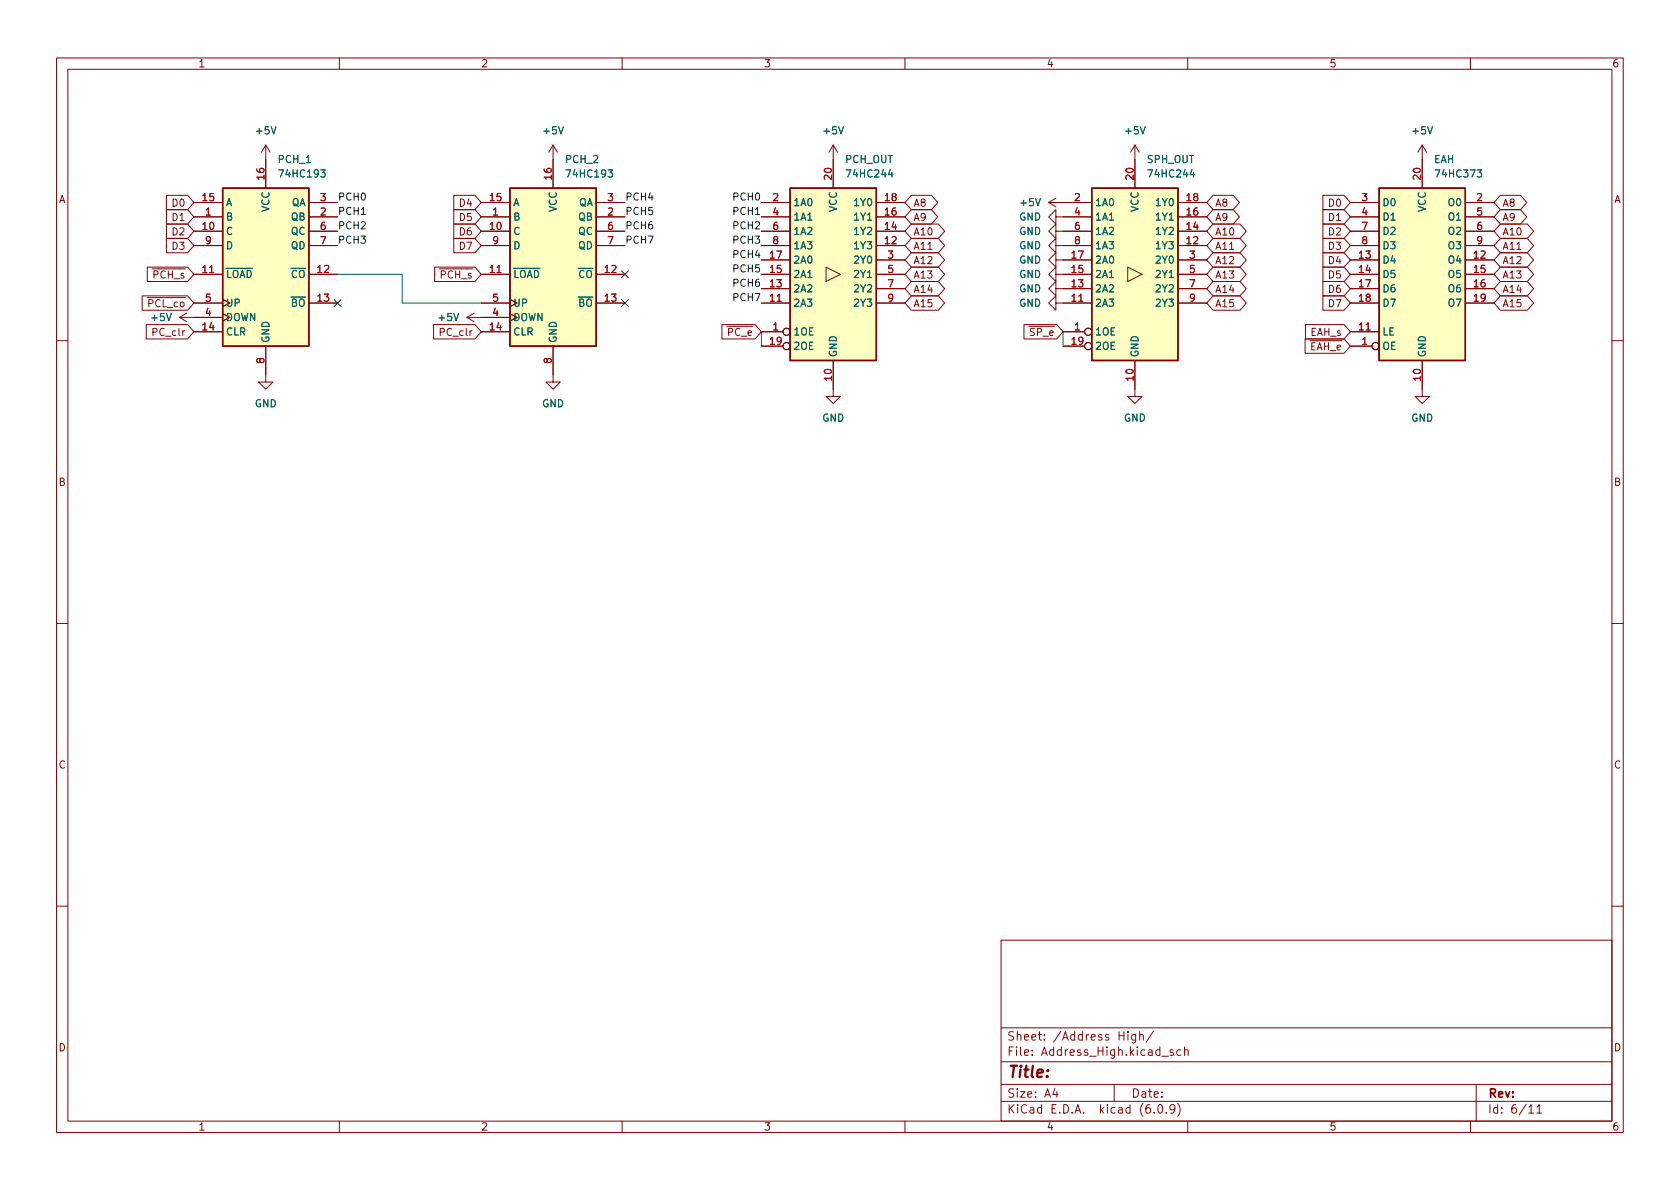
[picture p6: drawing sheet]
<svg xmlns="http://www.w3.org/2000/svg" width="297mm" height="210mm" viewBox="0 0 297 210" stroke-linecap="round" stroke-linejoin="round" font-family="sans-serif">
<g fill="none" stroke="#840000" stroke-width=".18">
<path d="M10 10.2h277v190.1h-277zM12 12.2h273v186.1h-273zM60 10.2v2M110 10.2v2M160 10.2v2M210 10.2v2M260 10.2v2M29.4 34.5h3.8l1.1 1.3-1.1 1.3h-3.8zM29.4 39.6h3.8l1.1 1.3-1.1 1.3h-3.8zM29.4 37.1h3.8l1.1 1.2-1.1 1.3h-3.8zM34.3 35.8h5.1M34.3 38.3h5.1"/>
<path d="M47 25.6v7.7M47 25.6l-.8 1.3M47 25.6l.8 1.3M54.6 35.8h5.1M54.6 38.3h5.1M80.2 37.1h3.8l1.1 1.2-1.1 1.3h-3.8zM80.2 39.6h3.8l1.1 1.3-1.1 1.3h-3.8zM80.2 34.5h3.8l1.1 1.3-1.1 1.3h-3.8zM85.1 35.8h5.1M85.1 38.3h5.1M97.8 25.6l-.8 1.3M97.8 25.6v7.7"/>
<path d="M97.8 25.6l.8 1.3M105.4 35.8h5.1M105.4 38.3h5.1M134.6 35.8h5.1M134.6 38.3h5.1M147.3 25.6l-.7 1.3M147.3 25.6v7.7M147.3 25.6l.8 1.3M154.9 35.8h5.1M154.9 38.3h5.1M161.1 34.5h3.6l1.1 1.3-1.1 1.3h-3.6l-1.1-1.3zM161.1 39.6h4.8l1.1 1.3-1.1 1.3h-4.8l-1.1-1.3z"/>
<path d="M161.1 37.1h3.6l1.1 1.2-1.1 1.3h-3.6l-1.1-1.3zM185.4 35.8l1.3 .8M185.4 35.8h7.6M186.7 38.3v-1.2l-1.3 1.2 1.3 1.3v-1.3h6.3M186.7 35l-1.3 .8M200.7 25.6v7.7M200.7 25.6l-.8 1.3M200.7 25.6l.7 1.3M208.3 35.8h5.1M208.3 38.3h5.1M214.5 34.5h3.5l1.2 1.3-1.2 1.3h-3.5l-1.1-1.3zM214.5 39.6h4.7l1.2 1.3-1.2 1.3h-4.7l-1.1-1.3z"/>
<path d="M214.5 37.1h3.5l1.2 1.2-1.2 1.3h-3.5l-1.1-1.3zM233.9 34.5h3.7l1.2 1.3-1.2 1.3h-3.7zM233.9 39.6h3.7l1.2 1.3-1.2 1.3h-3.7zM233.9 37.1h3.7l1.2 1.2-1.2 1.3h-3.7zM238.8 35.8h5M238.8 38.3h5M251.5 25.6l-.8 1.3M251.5 25.6v7.7M251.5 25.6l.7 1.3M259.1 35.8h5.1M259.1 38.3h5.1M265.3 39.6h4.8l1.1 1.3-1.1 1.3h-4.8l-1.1-1.3z"/>
<path d="M265.3 34.5h3.5l1.2 1.3-1.2 1.3h-3.5l-1.1-1.3zM265.3 37.1h3.5l1.2 1.2-1.2 1.3h-3.5l-1.1-1.3zM25.1 52.3h8.1l1.1 1.3-1.1 1.3h-8.1zM25.9 57.4h7.3l1.1 1.3-1.1 1.2h-7.3zM26 47.2h7.2l1.1 1.3-1.1 1.3h-7.2zM29.4 42.2h3.8l1.1 1.2-1.1 1.3h-3.8zM31.7 56.1h7.7M31.7 56.1l1.3 .8M33 55.4l-1.3 .7M34.3 58.7h5.1M34.3 48.5h5.1M34.3 53.6h5.1"/>
<path d="M34.3 40.9h5.1M34.3 43.4h5.1M39.4 55.5l1.2 .6-1.2 .7M39.4 53l1.2 .6-1.2 .6M54.6 48.5h5.1M54.6 53.6h5.1M54.6 40.9h5.1M54.6 43.4h5.1M76.7 57.4h7.3l1.1 1.3-1.1 1.2h-7.3zM76.8 47.2h7.2l1.1 1.3-1.1 1.3h-7.2zM80.2 42.2h3.8l1.1 1.2-1.1 1.3h-3.8zM82.5 56.1l1.3 .8"/>
<path d="M82.5 56.1h7.7M83.8 55.4l-1.3 .7M85.1 58.7h5.1M85.1 48.5h5.1M85.1 53.6h5.1M85.1 40.9h5.1M85.1 43.4h5.1M90.2 55.5l1.2 .6-1.2 .7M90.2 53l1.2 .6-1.2 .6M105.4 48.5h5.1M105.4 53.6h5.1M105.4 40.9h5.1"/>
<path d="M105.4 43.4h5.1M127.6 57.4h5.9l1.1 1.3-1.1 1.2h-5.9zM134.6 58.7h3.8M134.6 46h5.1M134.6 48.5h5.1M134.6 51h5.1M134.6 53.6h5.1M134.6 40.9h5.1M134.6 43.4h5.1M146 47.2l2.6 1.3-2.6 1.3zM154.9 46h5.1M154.9 48.5h5.1"/>
<path d="M154.9 51h5.1M154.9 53.6h5.1M154.9 40.9h5.1M154.9 43.4h5.1M161.1 49.8h4.8l1.1 1.2-1.1 1.3h-4.8l-1.1-1.3zM161.1 52.3h4.8l1.1 1.3-1.1 1.3h-4.8l-1.1-1.3zM161.1 47.2h4.8l1.1 1.3-1.1 1.3h-4.8l-1.1-1.3zM161.1 44.7h4.8l1.1 1.3-1.1 1.2h-4.8l-1.1-1.2zM161.1 42.2h4.8l1.1 1.2-1.1 1.3h-4.8l-1.1-1.3zM181 57.4h5.8l1.2 1.3-1.2 1.2h-5.8zM186.7 46v-1.3l-1.3 1.3 1.3 1.2v-1.2h6.3M186.7 48.5v-1.3l-1.3 1.3 1.3 1.3v-1.3h6.3"/>
<path d="M186.7 53.6v-1.3l-1.3 1.3 1.3 1.3v-1.3h6.3M186.7 51v-1.2l-1.3 1.2 1.3 1.3v-1.3h6.3M186.7 40.9v-1.3l-1.3 1.3 1.3 1.3v-1.3h6.3M186.7 43.4v-1.2l-1.3 1.2 1.3 1.3v-1.3h6.3M188 58.7h3.8M199.4 47.2l2.5 1.3-2.5 1.3zM208.3 46h5.1M208.3 48.5h5.1M208.3 51h5.1M208.3 53.6h5.1M208.3 40.9h5.1M208.3 43.4h5.1"/>
<path d="M214.5 44.7h4.7l1.2 1.3-1.2 1.2h-4.7l-1.1-1.2zM214.5 49.8h4.7l1.2 1.2-1.2 1.3h-4.7l-1.1-1.3zM214.5 42.2h4.7l1.2 1.2-1.2 1.3h-4.7l-1.1-1.3zM214.5 47.2h4.7l1.2 1.3-1.2 1.3h-4.7l-1.1-1.3zM214.5 52.3h4.7l1.2 1.3-1.2 1.3h-4.7l-1.1-1.3zM230.8 59.9h6.8l1.2 1.3-1.2 1.3h-6.8zM230.8 57.4h6.8l1.2 1.3-1.2 1.2h-6.8zM233.9 52.3h3.7l1.2 1.3-1.2 1.3h-3.7zM233.9 47.2h3.7l1.2 1.3-1.2 1.3h-3.7zM233.9 49.8h3.7l1.2 1.2-1.2 1.3h-3.7zM233.9 42.2h3.7l1.2 1.2-1.2 1.3h-3.7zM233.9 44.7h3.7l1.2 1.3-1.2 1.2h-3.7z"/>
<path d="M238.8 58.7h5M238.8 46h5M238.8 48.5h5M238.8 51h5M238.8 53.6h5M238.8 40.9h5M238.8 43.4h5M259.1 46h5.1M259.1 48.5h5.1M259.1 51h5.1M259.1 53.6h5.1M259.1 40.9h5.1"/>
<path d="M259.1 43.4h5.1M265.3 44.7h4.8l1.1 1.3-1.1 1.2h-4.8l-1.1-1.2zM265.3 49.8h4.8l1.1 1.2-1.1 1.3h-4.8l-1.1-1.3zM265.3 42.2h4.8l1.1 1.2-1.1 1.3h-4.8l-1.1-1.3zM265.3 47.2h4.8l1.1 1.3-1.1 1.3h-4.8l-1.1-1.3zM265.3 52.3h4.8l1.1 1.3-1.1 1.3h-4.8l-1.1-1.3zM10 60.2h2M47 61.2v6.4h1.3l-1.3 1.2-1.3-1.2h1.3M97.8 61.2v6.4h1.3l-1.3 1.2-1.3-1.2h1.3M134.6 61.2h3.8M147.3 63.7v6.4h1.3l-1.3 1.3-1.3-1.3h1.3M188 61.2h3.8"/>
<path d="M200.7 63.7v6.4h1.2l-1.2 1.3-1.3-1.3h1.3M238.8 61.2h3.8M251.5 63.7v6.4h1.2l-1.2 1.3-1.3-1.3h1.3M285 60.2h2M10 110.2h2M285 110.2h2M10 160.2h2M177 166.3h108v32h-108zM285 160.2h2M60 198.3v2M110 198.3v2M160 198.3v2"/>
<path d="M177 194.8h108M177 191.8h108M177 187.8h108M177 181.8h108M186.5 192.5l-.4 1h1M186.9 193v1M197 191.8v3M199.4 182.4v.2M199.4 182.9v1M200.8 182.9v1.2l-.3 .3h-.4M200.8 183l-.4-.1-.3 .3v.4l.1 .3h.6M201.5 183.1l.2-.2 .4 .1v.9"/>
<path d="M201.5 182.4v1.5M203.9 182.4l-1.3 1.9M204.1 196.7v.1M204.9 195.4l.2-.1a.81 .81 0 0 1 .6 .7 .81 .81 0 0 1-.3 .8h-.2a.81 .81 0 0 1-.6-.6 .81 .81 0 0 1 .3-.8zM205.4 186.8h1.2M206.2 196.7v.1M207.4 185.7l-.3-.1-.2 .2v.3l.5 .1v.4h-.5M207.7 196l-.3 .3h-.3l-.2-.3 .1-.6 .4-.1 .2 .2a.99 .99 0 0 1-.3 1.3h-.3M208.2 195.1a1.72 1.72 0 0 1 0 2.3M208.8 185.7l-.4-.1-.3 .3v.4l.1 .3h.6M209.4 185.8l.2-.2 .4 .1 .1 .9M209.4 185.1v1.5"/>
<path d="M210 198.3v2M260 198.3v2M261 191.8v6.5M270.3 195.8l.4-.5v1.5M270.3 196.8h.9M271.7 195.8l.5-.5v1.5M271.7 196.8h.9"/>
<circle cx="139.1" cy="58.7" r=".63"/>
<circle cx="192.4" cy="58.7" r=".63"/>
<circle cx="139.1" cy="61.2" r=".63"/>
<circle cx="192.4" cy="61.2" r=".63"/>
<circle cx="243.2" cy="61.2" r=".63"/>
</g>
<g fill="#ffffc2" stroke="#ffffc2" stroke-width=".18">
<path d="M243.8 33.3h15.3v30.4h-15.3z"/>
<path d="M193 33.3h15.3v30.4h-15.3z"/>
<path d="M90.2 33.3h15.2v27.9h-15.2z"/>
<path d="M139.7 33.3h15.2v30.4h-15.2z"/>
<path d="M39.4 33.3h15.2v27.9h-15.2z"/>
</g>
<path d="M39.4 33.3h15.2v27.9h-15.2zM90.2 33.3h15.2v27.9h-15.2zM139.7 33.3h15.2v30.4h-15.2zM193 33.3h15.3v30.4h-15.3zM243.8 33.3h15.3v30.4h-15.3z" fill="none" stroke="#840000" stroke-width=".25"/>
<path d="M59.7 48.5h11.4v5.1h14M134.6 58.7v2.5M188 58.7v2.5" fill="none" stroke="#009600" stroke-width=".18"/>
<path d="M59.1 53l1.2 1.2M60.3 53l-1.2 1.2M109.9 53l1.2 1.2M109.9 47.9l1.2 1.2M111.1 53l-1.2 1.2M111.1 47.9l-1.2 1.2" fill="none" stroke="#000084" stroke-width=".18"/>
<text font-size="2.8" fill="#840000" x="178" y="190.6">Title:</text>
<g font-size="2.1" fill="#840000">
<text x="178" y="184">Sheet: /Address High/</text>
<text x="178" y="186.7">File: Address_High.kicad_sch</text>
<text x="178" y="196.9">KiCad E.D.A. kicad (6.0.9)</text>
<text x="178" y="194.1">Size: A4</text>
<text x="200" y="194.1">Date:</text>
<text x="263" y="194.1">Rev:</text>
<text x="263" y="196.9">Id: 6/11</text>
</g>
<g font-size="1.8" fill="#840000">
<text x="35" y="11.9">1</text>
<text x="85" y="11.9">2</text>
<text x="135" y="11.9">3</text>
<text x="185" y="11.9">4</text>
<text x="235" y="11.9">5</text>
<text x="285" y="11.9">6</text>
<text x="10.3" y="35.9">A</text>
<text x="285.3" y="35.9">A</text>
<text x="30.6" y="36.5">D0</text>
<text x="30.6" y="41.6">D2</text>
<text x="30.6" y="39.1">D1</text>
<text x="81.4" y="39.1">D5</text>
<text x="81.4" y="41.6">D6</text>
<text x="81.4" y="36.5">D4</text>
<text x="161.4" y="36.5">A8</text>
<text x="161.4" y="41.6">A10</text>
<text x="161.4" y="39.1">A9</text>
<text x="214.8" y="36.5">A8</text>
<text x="214.8" y="41.6">A10</text>
<text x="214.8" y="39.1">A9</text>
<text x="235.1" y="36.5">D0</text>
<text x="235.1" y="41.6">D2</text>
<text x="235.1" y="39.1">D1</text>
<text x="265.6" y="41.6">A10</text>
<text x="265.6" y="36.5">A8</text>
<text x="265.6" y="39.1">A9</text>
<text x="30.6" y="44.2">D3</text>
<text x="81.4" y="44.2">D7</text>
<text x="161.4" y="46.7">A12</text>
<text x="161.4" y="44.2">A11</text>
<text x="214.8" y="46.7">A12</text>
<text x="214.8" y="44.2">A11</text>
<text x="235.1" y="44.2">D3</text>
<text x="235.1" y="46.7">D4</text>
<text x="265.6" y="46.7">A12</text>
<text x="265.6" y="44.2">A11</text>
<text x="25.8" y="49.2">~{PCH_s}</text>
<text x="76.6" y="49.2">~{PCH_s}</text>
<text x="161.4" y="51.8">A14</text>
<text x="161.4" y="49.2">A13</text>
<text x="214.8" y="51.8">A14</text>
<text x="214.8" y="49.2">A13</text>
<text x="235.1" y="49.2">D5</text>
<text x="235.1" y="51.8">D6</text>
<text x="265.6" y="51.8">A14</text>
<text x="265.6" y="49.2">A13</text>
<text x="24.9" y="54.3">~{PCL_co}</text>
<text x="27.3" y="59.4">PC_clr</text>
<text x="78.1" y="59.4">PC_clr</text>
<text x="127.4" y="59.4">~{PC_e}</text>
<text x="161.4" y="54.3">A15</text>
<text x="180.8" y="59.4">~{SP_e}</text>
<text x="214.8" y="54.3">A15</text>
<text x="231.6" y="59.4">EAH_s</text>
<text x="235.1" y="54.3">D7</text>
<text x="265.6" y="54.3">A15</text>
<text x="230.3" y="61.9">~{EAH_e}</text>
<text x="10.3" y="85.9">B</text>
<text x="285.3" y="85.9">B</text>
<text x="10.3" y="135.9">C</text>
<text x="285.3" y="135.9">C</text>
<text x="10.3" y="185.9">D</text>
<text x="285.3" y="185.9">D</text>
<text x="35" y="199.9">1</text>
<text x="85" y="199.9">2</text>
<text x="135" y="199.9">3</text>
<text x="185" y="199.9">4</text>
<text x="235" y="199.9">5</text>
<text x="285" y="199.9">6</text>
</g>
<g font-size="1.8" fill="#006464">
<text x="45.4" y="23.7">+5V</text>
<text x="96.2" y="23.7">+5V</text>
<text x="145.7" y="23.7">+5V</text>
<text x="199.1" y="23.7">+5V</text>
<text x="249.9" y="23.7">+5V</text>
<text x="49.3" y="28.8">PCH_1</text>
<text x="100.1" y="28.8">PCH_2</text>
<text x="149.4" y="28.8">PCH_OUT</text>
<text x="202.8" y="28.8">SPH_OUT</text>
<text x="253.5" y="28.8">EAH</text>
<text x="49.7" y="31.4">74HC193</text>
<text x="100.5" y="31.4">74HC193</text>
<text x="150" y="31.4">74HC244</text>
<text x="203.3" y="31.4">74HC244</text>
<text x="254.1" y="31.4">74HC373</text>
<text x="39.9" y="39">B</text>
<text x="39.9" y="41.5">C</text>
<text x="39.9" y="36.4">A</text>
<text x="47.6" y="37.5" transform="rotate(-90 47.6 37.5)">VCC</text>
<text x="51.4" y="39">QB</text>
<text x="51.4" y="36.4">QA</text>
<text x="51.4" y="41.5">QC</text>
<text x="90.7" y="39">B</text>
<text x="90.7" y="41.5">C</text>
<text x="90.7" y="36.4">A</text>
<text x="98.4" y="37.5" transform="rotate(-90 98.4 37.5)">VCC</text>
<text x="102.2" y="39">QB</text>
<text x="102.2" y="36.4">QA</text>
<text x="102.2" y="41.5">QC</text>
<text x="140.2" y="36.4">1A0</text>
<text x="140.2" y="39">1A1</text>
<text x="140.2" y="41.5">1A2</text>
<text x="148" y="37.5" transform="rotate(-90 148 37.5)">VCC</text>
<text x="151.3" y="41.5">1Y2</text>
<text x="151.3" y="39">1Y1</text>
<text x="151.3" y="36.4">1Y0</text>
<text x="180.2" y="41.5">GND</text>
<text x="180.2" y="39">GND</text>
<text x="180.5" y="36.4">+5V</text>
<text x="193.5" y="36.4">1A0</text>
<text x="193.5" y="39">1A1</text>
<text x="193.5" y="41.5">1A2</text>
<text x="201.3" y="37.5" transform="rotate(-90 201.3 37.5)">VCC</text>
<text x="204.6" y="41.5">1Y2</text>
<text x="204.6" y="39">1Y1</text>
<text x="204.6" y="36.4">1Y0</text>
<text x="244.3" y="36.4">D0</text>
<text x="244.3" y="39">D1</text>
<text x="244.3" y="41.5">D2</text>
<text x="252.1" y="37.5" transform="rotate(-90 252.1 37.5)">VCC</text>
<text x="256.2" y="36.4">O0</text>
<text x="256.2" y="39">O1</text>
<text x="256.2" y="41.5">O2</text>
<text x="39.9" y="44.1">D</text>
<text x="51.4" y="44.1">QD</text>
<text x="90.7" y="44.1">D</text>
<text x="102.2" y="44.1">QD</text>
<text x="140.2" y="46.6">2A0</text>
<text x="140.2" y="44.1">1A3</text>
<text x="151.3" y="44.1">1Y3</text>
<text x="151.3" y="46.6">2Y0</text>
<text x="180.2" y="46.6">GND</text>
<text x="180.2" y="44.1">GND</text>
<text x="193.5" y="46.6">2A0</text>
<text x="193.5" y="44.1">1A3</text>
<text x="204.6" y="44.1">1Y3</text>
<text x="204.6" y="46.6">2Y0</text>
<text x="244.3" y="46.6">D4</text>
<text x="244.3" y="44.1">D3</text>
<text x="256.2" y="46.6">O4</text>
<text x="256.2" y="44.1">O3</text>
<text x="39.9" y="49.1">~{LOAD}</text>
<text x="50.1" y="49.1">~{CO}</text>
<text x="90.7" y="49.1">~{LOAD}</text>
<text x="100.9" y="49.1">~{CO}</text>
<text x="140.2" y="51.7">2A2</text>
<text x="140.2" y="49.1">2A1</text>
<text x="151.3" y="49.1">2Y1</text>
<text x="151.3" y="51.7">2Y2</text>
<text x="180.2" y="49.1">GND</text>
<text x="180.2" y="51.7">GND</text>
<text x="193.5" y="51.7">2A2</text>
<text x="193.5" y="49.1">2A1</text>
<text x="204.6" y="49.1">2Y1</text>
<text x="204.6" y="51.7">2Y2</text>
<text x="244.3" y="49.1">D5</text>
<text x="244.3" y="51.7">D6</text>
<text x="256.2" y="49.1">O5</text>
<text x="256.2" y="51.7">O6</text>
<text x="26.9" y="56.8">+5V</text>
<text x="39.9" y="59.3">CLR</text>
<text x="39.9" y="56.8">DOWN</text>
<text x="39.9" y="54.2">UP</text>
<text x="50.1" y="54.2">~{BO}</text>
<text x="77.7" y="56.8">+5V</text>
<text x="90.7" y="59.3">CLR</text>
<text x="90.7" y="56.8">DOWN</text>
<text x="90.7" y="54.2">UP</text>
<text x="100.9" y="54.2">~{BO}</text>
<text x="140.2" y="59.3">1OE</text>
<text x="140.2" y="54.2">2A3</text>
<text x="151.3" y="54.2">2Y3</text>
<text x="180.2" y="54.2">GND</text>
<text x="193.5" y="59.3">1OE</text>
<text x="193.5" y="54.2">2A3</text>
<text x="204.6" y="54.2">2Y3</text>
<text x="244.3" y="59.3">LE</text>
<text x="244.3" y="54.2">D7</text>
<text x="256.2" y="54.2">O7</text>
<text x="47.6" y="60.7" transform="rotate(-90 47.6 60.7)">GND</text>
<text x="98.4" y="60.7" transform="rotate(-90 98.4 60.7)">GND</text>
<text x="140.2" y="61.8">2OE</text>
<text x="148" y="63.2" transform="rotate(-90 148 63.2)">GND</text>
<text x="193.5" y="61.8">2OE</text>
<text x="201.3" y="63.2" transform="rotate(-90 201.3 63.2)">GND</text>
<text x="244.3" y="61.8">OE</text>
<text x="252.1" y="63.2" transform="rotate(-90 252.1 63.2)">GND</text>
<text x="45" y="72">GND</text>
<text x="95.8" y="72">GND</text>
<text x="145.4" y="74.5">GND</text>
<text x="198.7" y="74.5">GND</text>
<text x="249.5" y="74.5">GND</text>
</g>
<g font-size="1.8" fill="#a90000">
<text x="35.8" y="35.6">15</text>
<text x="46.7" y="31.7" transform="rotate(-90 46.7 31.7)">16</text>
<text x="56.7" y="35.6">3</text>
<text x="86.6" y="35.6">15</text>
<text x="97.5" y="31.7" transform="rotate(-90 97.5 31.7)">16</text>
<text x="107.5" y="35.6">3</text>
<text x="136.7" y="35.6">2</text>
<text x="147.1" y="31.7" transform="rotate(-90 147.1 31.7)">20</text>
<text x="156.5" y="35.6">18</text>
<text x="190" y="35.6">2</text>
<text x="200.4" y="31.7" transform="rotate(-90 200.4 31.7)">20</text>
<text x="209.8" y="35.6">18</text>
<text x="240.8" y="35.6">3</text>
<text x="251.2" y="31.7" transform="rotate(-90 251.2 31.7)">20</text>
<text x="261.1" y="35.6">2</text>
<text x="35.8" y="40.6">10</text>
<text x="36.3" y="38.1">1</text>
<text x="56.7" y="38.1">2</text>
<text x="56.7" y="40.6">6</text>
<text x="86.6" y="40.6">10</text>
<text x="87.1" y="38.1">1</text>
<text x="107.5" y="38.1">2</text>
<text x="107.5" y="40.6">6</text>
<text x="136.7" y="38.1">4</text>
<text x="136.7" y="40.6">6</text>
<text x="156.5" y="40.6">14</text>
<text x="156.5" y="38.1">16</text>
<text x="190" y="38.1">4</text>
<text x="190" y="40.6">6</text>
<text x="209.8" y="40.6">14</text>
<text x="209.8" y="38.1">16</text>
<text x="240.8" y="38.1">4</text>
<text x="240.8" y="40.6">7</text>
<text x="261.1" y="38.1">5</text>
<text x="261.1" y="40.6">6</text>
<text x="36.3" y="43.2">9</text>
<text x="56.7" y="43.2">7</text>
<text x="87.1" y="43.2">9</text>
<text x="107.5" y="43.2">7</text>
<text x="136.2" y="45.7">17</text>
<text x="136.7" y="43.2">8</text>
<text x="156.5" y="43.2">12</text>
<text x="157" y="45.7">3</text>
<text x="189.5" y="45.7">17</text>
<text x="190" y="43.2">8</text>
<text x="209.8" y="43.2">12</text>
<text x="210.3" y="45.7">3</text>
<text x="240.3" y="45.7">13</text>
<text x="240.8" y="43.2">8</text>
<text x="260.6" y="45.7">12</text>
<text x="261.1" y="43.2">9</text>
<text x="35.8" y="48.3">11</text>
<text x="36.3" y="53.3">5</text>
<text x="56.2" y="48.3">12</text>
<text x="56.2" y="53.3">13</text>
<text x="86.6" y="48.3">11</text>
<text x="87.1" y="53.3">5</text>
<text x="107" y="48.3">12</text>
<text x="107" y="53.3">13</text>
<text x="136.2" y="53.3">11</text>
<text x="136.2" y="50.8">13</text>
<text x="136.2" y="48.3">15</text>
<text x="157" y="48.3">5</text>
<text x="157" y="50.8">7</text>
<text x="157" y="53.3">9</text>
<text x="189.5" y="53.3">11</text>
<text x="189.5" y="50.8">13</text>
<text x="189.5" y="48.3">15</text>
<text x="210.3" y="48.3">5</text>
<text x="210.3" y="50.8">7</text>
<text x="210.3" y="53.3">9</text>
<text x="240.3" y="48.3">14</text>
<text x="240.3" y="50.8">17</text>
<text x="240.3" y="53.3">18</text>
<text x="260.6" y="48.3">15</text>
<text x="260.6" y="50.8">16</text>
<text x="260.6" y="53.3">19</text>
<text x="35.8" y="58.4">14</text>
<text x="36.3" y="55.9">4</text>
<text x="86.6" y="58.4">14</text>
<text x="87.1" y="55.9">4</text>
<text x="136.7" y="58.4">1</text>
<text x="190" y="58.4">1</text>
<text x="240.3" y="58.4">11</text>
<text x="46.7" y="64.2" transform="rotate(-90 46.7 64.2)">8</text>
<text x="97.5" y="64.2" transform="rotate(-90 97.5 64.2)">8</text>
<text x="136.2" y="61">19</text>
<text x="189.5" y="61">19</text>
<text x="240.8" y="61">1</text>
<text x="147.1" y="67.3" transform="rotate(-90 147.1 67.3)">10</text>
<text x="200.4" y="67.3" transform="rotate(-90 200.4 67.3)">10</text>
<text x="251.2" y="67.3" transform="rotate(-90 251.2 67.3)">10</text>
</g>
<g font-size="1.8" fill="#0f0f0f">
<text x="59.7" y="35.5">PCH0</text>
<text x="110.5" y="35.5">PCH4</text>
<text x="129.9" y="35.5">PCH0</text>
<text x="59.7" y="40.5">PCH2</text>
<text x="59.7" y="38">PCH1</text>
<text x="110.5" y="40.5">PCH6</text>
<text x="110.5" y="38">PCH5</text>
<text x="129.9" y="38">PCH1</text>
<text x="129.9" y="40.5">PCH2</text>
<text x="59.7" y="43.1">PCH3</text>
<text x="110.5" y="43.1">PCH7</text>
<text x="129.9" y="43.1">PCH3</text>
<text x="129.9" y="45.6">PCH4</text>
<text x="129.9" y="53.2">PCH7</text>
<text x="129.9" y="50.7">PCH6</text>
<text x="129.9" y="48.2">PCH5</text>
</g>
</svg>
